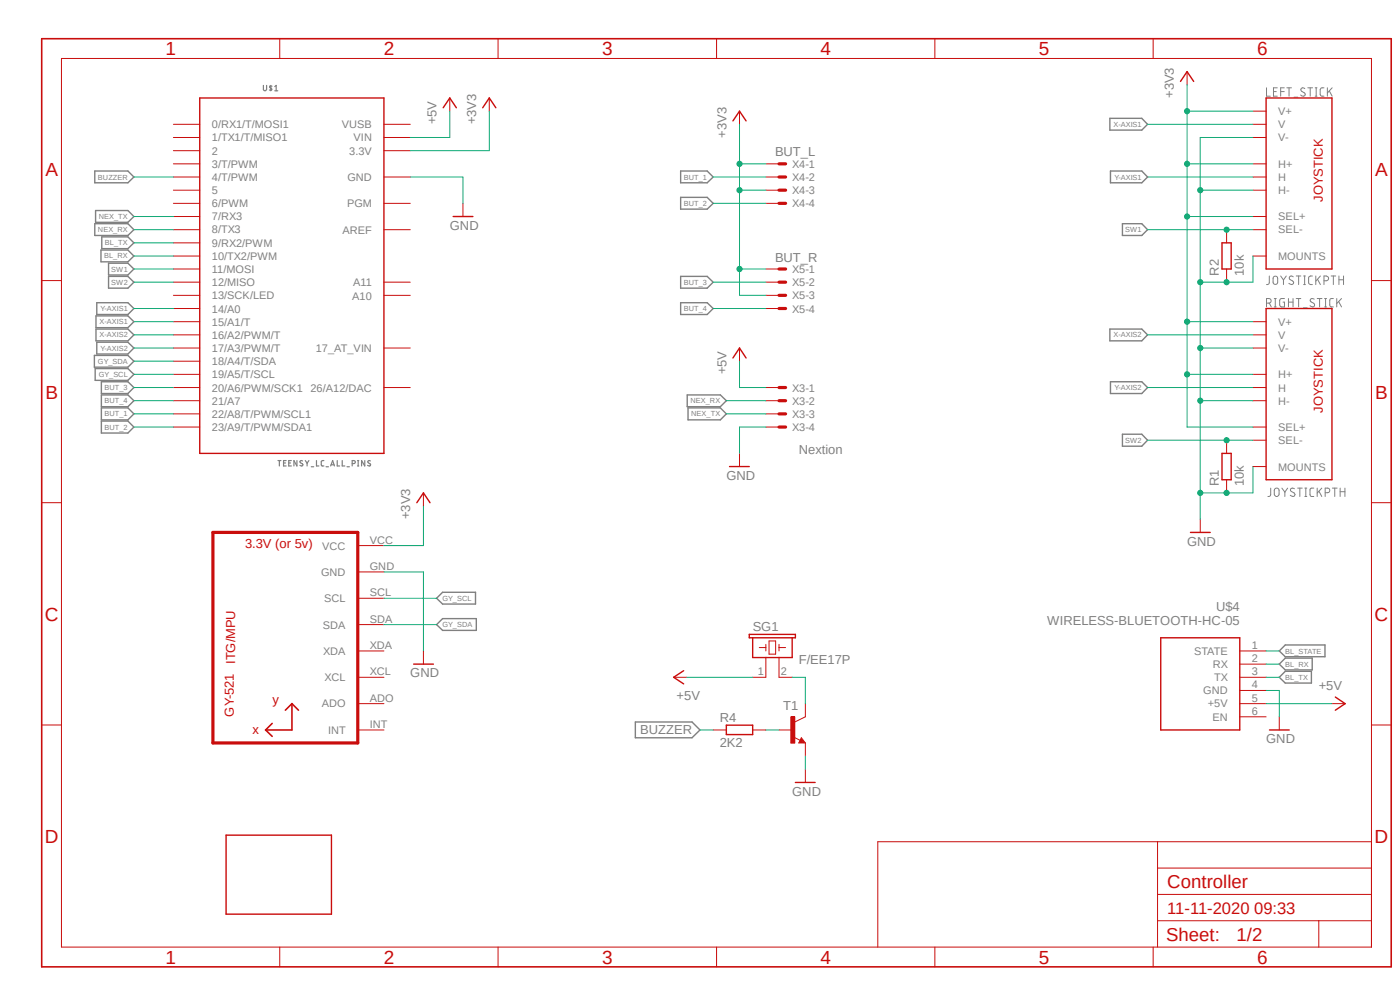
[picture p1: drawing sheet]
<svg xmlns="http://www.w3.org/2000/svg" width="297mm" height="210mm" viewBox="0 0 297 210" stroke-linecap="round" stroke-linejoin="round" font-family="sans-serif">
<path d="M8.3 7.9l287.2 197.8M295.5 7.9l-287.2 197.8" fill="none" stroke="#fff" stroke-width=".21"/>
<g fill="none" stroke="#808080" stroke-width=".21">
<path d="M268.7 18.6v1.8h.8M270.2 19.4h.6M271 18.6h-.8v1.8h.8M271.7 19.4h.8M272.5 18.6h-.8v1.8M273 18.6h1M273.5 18.6v1.8M276.8 18.8a.48 .48 0 0 0-.5-.2 .48 .48 0 0 0-.3 .4l.2 .4 .5 .3a.38 .38 0 0 1 .2 .4 .38 .38 0 0 1-.4 .3l-.6-.2M277.5 18.6h1M278 18.6v1.8M279 18.6h.4M279.2 18.6v1.8"/>
<path d="M280.9 18.6l-.6 .1-.2 .3 .1 1.2 .7 .2M281.6 18.6v1.8M282 19.3l.6 1.1M282.6 18.6l-1 1.1M274.5 20.6h.8M279 20.4h.4M269.3 58.5v1.4a.46 .46 0 0 1-.6 .5M270.3 58.7a.5 .5 0 0 1 .8 .4v.8a.49 .49 0 0 1-.5 .4 .49 .49 0 0 1-.5-.4v-.8zM271.7 58.5l.6 .9M272.3 59.4v1M272.9 58.5l-.6 .9M274.4 58.7a.47 .47 0 0 0-.6-.1 .47 .47 0 0 0-.2 .6l.8 .6a.4 .4 0 0 1-.3 .6l-.7-.3"/>
<path d="M275 58.5h1M275.5 58.5v1.9M276.6 58.5h.3M276.8 58.5v1.9M278.4 58.5l-.6 .1-.2 .4 .1 1.2 .7 .2M279.1 58.5v1.9M279.5 59.3l.6 1.1M280.1 58.5l-1 1.1M280.9 59.6h.4a.51 .51 0 0 0 .6-.5 .51 .51 0 0 0-.6-.6h-.4v1.9M282.4 58.5h1M282.9 58.5v1.9M284.1 58.5v1.9"/>
<path d="M284.1 59.4h.9M285 58.5v1.9M268.7 64.3h.5a.49 .49 0 0 0 .5-.5 .49 .49 0 0 0-.5-.5h-.5v1.8M269.3 64.3l.4 .8M270.3 63.3h.5M270.3 65.1h.5M270.6 63.3v1.8M272.5 63.3l-.9 .2-.1 1.2 .2 .4h.8v-1h-.3M273.3 64.1h1M273.3 63.3v1.8M274.3 63.3v1.8M275 63.3h1"/>
<path d="M275.5 63.3v1.8M276.5 65.3h.8M276.6 60.4h.3M278.8 63.5l-.5-.2a.37 .37 0 0 0-.3 .3 .37 .37 0 0 0 .2 .5l.5 .2a.42 .42 0 0 1 .2 .5 .42 .42 0 0 1-.4 .3l-.6-.2M279.4 63.3h1.1M280 63.3v1.8M281 63.3h.4M281 65.1h.4M281.2 63.3v1.8M282.9 63.3l-.7 .2a1.79 1.79 0 0 0 .1 1.6h.6M283.6 63.3v1.8M284 64l.6 1.1"/>
<path d="M284.6 63.3l-1 1.1M269.6 103.5v1.4a.45 .45 0 0 1-.6 .4M270.4 103.8a.52 .52 0 0 1 .5-.3 .52 .52 0 0 1 .5 .5v.8a.51 .51 0 0 1-.6 .5 .51 .51 0 0 1-.5-.5zM271.9 103.5l.7 .9M272.6 104.4v.9M273.2 103.5l-.6 .9M274.6 103.7l-.2-.1a.4 .4 0 0 0-.6 .1 .4 .4 0 0 0 .2 .6l.5 .3a.41 .41 0 0 1 .2 .4 .41 .41 0 0 1-.4 .3l-.6-.2M275.3 103.5h1M275.8 103.5v1.8M276.8 105.3h.4M276.8 103.5h.4M277 103.5v1.8"/>
<path d="M278.7 103.5l-.7 .2a1.79 1.79 0 0 0 .1 1.6h.6M279.4 103.5v1.8M279.8 104.2l.6 1.1M280.4 103.5l-1 1.1M281.1 104.5h.5a.49 .49 0 0 0 .5-.5 .49 .49 0 0 0-.5-.5h-.5v1.8M282.7 103.5h1M283.2 103.5v1.8M284.3 103.5v1.8M284.3 104.3h1M285.3 103.5v1.8"/>
</g>
<g fill="none" stroke="#808080" stroke-width=".25">
<path d="M55.9 18.1v1a.34 .34 0 0 0 .4 .2 .34 .34 0 0 0 .3-.3v-.9M57.4 18.1v1.2M57.7 18.3h-.5v.2l.5 .5-.2 .1h-.4M58.3 18.4l.3-.3v1.2M58.3 19.3h.6M59 97.7h.6M59.3 97.7v1.1M60.2 98.2h.4M60.7 97.7h-.5v1.1h.5M61.3 98.2h.3M61.8 97.7h-.5v1.1h.5M63 97.7v1.1l-.6-1.1v1.1"/>
<path d="M64.2 97.8l-.3-.1-.3 .3 .6 .5v.3l-.6-.1M64.8 97.7l.4 .6M65.2 98.3v.5M65.5 97.7l-.3 .6M66 99h.5M67.1 97.7v1.1h.5M68.7 97.7h-.3l-.2 .3v.7l.5 .1M69.2 99h.5M70.1 98.8l.5-1.1 .4 1.1M70.3 98.6h.6M71.5 97.7v1.1h.6M72.6 97.7v1.1h.6"/>
<path d="M73.6 99h.5M74.7 98.3h.4a.32 .32 0 0 0 .3-.3 .32 .32 0 0 0-.3-.3h-.4v1.1M75.9 97.7h.2M75.9 98.8h.2M76 97.7v1.1M77.4 97.7v1.1l-.7-1.1v1.1M78.6 97.8l-.3-.1-.3 .3 .6 .5v.3l-.6-.1"/>
</g>
<g fill="none" stroke="#808080" stroke-width=".3">
<path d="M20.1 36.3h7l1.3 1.2-1.3 1.3h-7zM144.4 36.3h5.6l1.3 1.2-1.3 1.3h-5.6zM235.5 25.1h6.7l1.3 1.3-1.3 1.2h-6.7zM235.6 36.3h6.6l1.3 1.2-1.3 1.3h-6.6zM20.1 47.5h7l1.3 1.2-1.3 1.3h-7zM20.3 44.7h6.8l1.3 1.2-1.3 1.3h-6.8zM21.4 53h5.7l1.3 1.3-1.3 1.2h-5.7zM21.6 50.2h5.5l1.3 1.3-1.3 1.2h-5.5zM23 55.8h4.1l1.3 1.3-1.3 1.2h-4.1zM23 58.6h4.1l1.3 1.3-1.3 1.2h-4.1zM144.4 41.9h5.6l1.3 1.2-1.3 1.3h-5.6zM144.4 58.6h5.6l1.3 1.3-1.3 1.2h-5.6z"/>
<path d="M238.1 47.5h4.1l1.3 1.2-1.3 1.3h-4.1zM20 75.4h7.1l1.3 1.2-1.3 1.3h-7.1zM20.2 78.2h6.9l1.3 1.2-1.3 1.3h-6.9zM20.4 67h6.7l1.3 1.2-1.3 1.3h-6.7zM20.4 69.8h6.7l1.3 1.2-1.3 1.3h-6.7zM20.5 64.2h6.6l1.3 1.2-1.3 1.3h-6.6zM20.5 72.6h6.6l1.3 1.2-1.3 1.3h-6.6zM144.4 64.2h5.6l1.3 1.2-1.3 1.3h-5.6zM235.5 69.8h6.7l1.3 1.2-1.3 1.3h-6.7zM21.5 81h5.6l1.3 1.2-1.3 1.3h-5.6zM21.5 86.5h5.6l1.3 1.3-1.3 1.3h-5.6zM21.5 83.8h5.6l1.3 1.2-1.3 1.3h-5.6z"/>
<path d="M21.5 89.3h5.6l1.3 1.3-1.3 1.3h-5.6zM145.8 83.8h7l1.3 1.2-1.3 1.3h-7zM146 86.5h6.8l1.3 1.3-1.3 1.3h-6.8zM235.6 81h6.6l1.3 1.2-1.3 1.3h-6.6zM238.1 92.1h4.1l1.3 1.3-1.3 1.3h-4.1zM92.6 126.9l1.3-1.3h7v2.5h-7zM92.6 132.5l1.3-1.3h7.1v2.5h-7.1zM271.4 138.1l1.3-1.3h8.4v2.5h-8.4zM134.8 153.2h12l1.7 1.7-1.7 1.6h-12zM271.4 143.7l1.3-1.3h5.5v2.5h-5.5zM271.4 140.9l1.3-1.3h5.7v2.5h-5.7z"/>
</g>
<g fill="none" stroke="#c90d0c" stroke-width=".3">
<path d="M250.4 17.3l1.4-2.1 1.4 2.1M42.4 20.8h39v75.4h-39zM94 22.9l1.4-2.1 1.4 2.1M102.4 22.9l1.4-2.1 1.4 2.1M155.5 25.7l1.4-2.1 1.4 2.1M268.6 20.8h14v36.3h-14zM96.1 45.9h4.2M259.2 51.5h2v5.6h-2zM155.5 75.9l1.4-2.1 1.4 2.1M268.6 65.4h14v36.4h-14zM154.8 99h4.2M259.2 96.2h2v5.6h-2z"/>
<path d="M88.4 106.6l1.4-2 1.4 2M252.6 112.9h4.2M159 134.6h9.7v.7h-9.7zM159.7 135.3v4.2h8.4v-4.2M246.3 135.3h16.7v19.6h-16.7zM87.8 140.9h4.1M170 157.1l.1 .3h-.4l.3-.6 .6 .7h-.9M269.3 154.9h4.2M283.3 147.9l2.1 1.4-2.1 1.4"/>
</g>
<g fill="none" stroke="#c90d0c" stroke-width=".21">
<path d="M251.8 15.2v2.8M36.8 26.4h5.6M36.8 29.2h5.6M36.8 34.8h5.6M36.8 37.5h5.6M36.8 32h5.6M81.4 26.4h5.6M81.4 29.2h5.6M81.4 37.5h5.6M81.4 32h5.6M95.4 20.8v2.8M103.8 20.8v2.8"/>
<path d="M156.9 23.6v2.8M265.8 23.6h2.8M265.8 26.4h2.8M265.8 29.2h2.8M265.8 34.8h2.8M265.8 37.5h2.8M36.8 40.3h5.6M36.8 45.9h5.6M36.8 48.7h5.6M36.8 54.3h5.6M36.8 59.9h5.6M36.8 57.1h5.6"/>
<path d="M36.8 51.5h5.6M36.8 43.1h5.6M81.4 48.7h5.6M81.4 59.9h5.6M81.4 43.1h5.6M98.2 43.1v2.8M260.2 48.7v2.8M260.2 57.1v2.8M265.8 40.3h2.8M265.8 45.9h2.8M265.8 48.7h2.8M265.8 54.3h2.8"/>
<path d="M36.8 68.2h5.6M36.8 71h5.6M36.8 73.8h5.6M36.8 79.4h5.6M36.8 76.6h5.6M36.8 65.4h5.6M36.8 62.7h5.6M81.4 73.8h5.6M81.4 62.7h5.6M156.9 73.8v2.8M265.8 68.2h2.8M265.8 71h2.8"/>
<path d="M265.8 73.8h2.8M265.8 79.4h2.8M36.8 82.2h5.6M36.8 85h5.6M36.8 90.6h5.6M36.8 87.8h5.6M81.4 82.2h5.6M156.9 96.2v2.8M260.2 93.4v2.8M265.8 82.2h2.8M265.8 85h2.8M265.8 90.6h2.8"/>
<path d="M265.8 93.4h2.8M265.8 99h2.8M75.9 115.7h5.5M89.8 104.6v2.8M254.6 110.2v2.7M260.2 101.8v2.8M75.9 138.1h5.5M75.9 121.3h5.5M75.9 126.9h5.5M75.9 132.5h5.5M89.8 138.1v2.8M161.1 137.4h1.4"/>
<path d="M162.5 139.5v4.2h-2.8M162.5 136.7v1.4M163.2 136h1.3v2.8h-1.3zM165.3 139.5v4.2h2.8M165.3 137.4h1.4M165.3 136.7v1.4M263 138.1h5.6M75.9 149.3h5.5M75.9 143.7h5.5M75.9 154.9h5.5M168.4 156.4l1.4 .7M170 156.5l.9 1.1h-1.4z"/>
<path d="M170.9 152.1l-2.3 1.1M263 149.3h5.6M263 140.9h5.6M263 143.7h5.6M263 146.5h5.6M263 152.1h5.6M271.4 152.1v2.8M282.6 149.3h2.8"/>
</g>
<path d="M45.2 112.9h30.7v44.7h-30.7z" fill="none" stroke="#c90d0c" stroke-width=".68"/>
<path d="M56.3 154.9l1.4 1.3M57.7 153.5l-1.4 1.4M61.9 149.3v5.6h-5.6M61.9 149.3l-1.4 1.4M61.9 149.3l1.4 1.4" fill="none" stroke="#c90d0c" stroke-width=".34"/>
<path d="M167.8 152.1h.8v5.5h-.8z" fill-rule="evenodd" fill="#c90d0c"/>
<g fill="none" stroke="#c90d0c" stroke-width=".21">
<path d="M13 12.4h278v188.5h-278zM59.4 8.2v4.2M105.7 8.2v4.2M152 8.2v4.2M198.3 8.2v4.2M244.6 8.2v4.2M162.5 34.8h2.8M162.5 37.5h2.8M8.8 59.5h4.2M162.5 40.3h2.8M162.5 43.1h2.8M162.5 57.1h2.8"/>
<path d="M162.5 59.9h2.8M291 59.5h4.1M162.5 62.7h2.8M162.5 65.4h2.8M162.5 82.2h2.8M162.5 85h2.8M162.5 87.8h2.8M162.5 90.6h2.8M8.8 106.6h4.2M291 106.6h4.1M8.8 153.8h4.2M142.9 143.7h2.8"/>
<path d="M151.3 154.9h2.8M159.7 154.9h2.8M165.3 154.9h2.8M167.8 152.1h.8v5.5h-.8zM170.9 149.3v2.8M170.9 157.6v2.8M291 153.8h4.1M170.9 163.2v2.8M245.6 178.6v22.3M291 178.6h-104.8v22.3M245.6 195.3h45.4M245.6 189.7h45.4"/>
<path d="M245.6 184.1h45.4M279.8 195.3v5.6M59.4 200.9v4.2M105.7 200.9v4.2M152 200.9v4.2M198.3 200.9v4.2M244.6 200.9v4.2"/>
</g>
<path d="M145 142.3l-2.1 1.4 2.1 1.4M154.1 153.8h5.6v2h-5.6zM48 177.2h22.3v16.7h-22.3zM168.7 166h4.2" fill="none" stroke="#c90d0c" stroke-width=".3"/>
<path d="M165.3 34.8h1.4M165.3 37.5h1.4M165.3 40.3h1.4M165.3 43.1h1.4M165.3 57.1h1.4M165.3 59.9h1.4M165.3 62.7h1.4M165.3 65.4h1.4M165.3 82.2h1.4M165.3 85h1.4M165.3 87.8h1.4M165.3 90.6h1.4" fill="none" stroke="#c90d0c" stroke-width=".68"/>
<path d="M8.8 8.2h286.3v196.9h-286.3z" fill="none" stroke="#c90d0c" stroke-width=".34"/>
<path d="M265.8 73.8h-11.2v36.4M254.6 85h11.2" fill="none" stroke="#0dab76" stroke-width=".21"/>
<circle cx="254.6" cy="85" r=".55" fill="#0dab76"/>
<g fill="none" stroke="#0dab76" stroke-width=".21">
<path d="M265.8 40.3h-11.2v19.6"/>
<circle cx="254.6" cy="85" r=".55"/>
</g>
<circle cx="254.6" cy="73.8" r=".55" fill="#0dab76"/>
<g fill="none" stroke="#0dab76" stroke-width=".21">
<path d="M265.8 29.2h-11.2v11.1M254.6 59.9v13.9"/>
<circle cx="254.6" cy="73.8" r=".55"/>
</g>
<circle cx="254.6" cy="40.3" r=".55" fill="#0dab76"/>
<g fill="none" stroke="#0dab76" stroke-width=".21">
<path d="M254.6 104.6h5.6"/>
<circle cx="254.6" cy="40.3" r=".55"/>
</g>
<circle cx="254.6" cy="104.6" r=".55" fill="#0dab76"/>
<g fill="none" stroke="#0dab76" stroke-width=".21">
<path d="M254.6 59.9h5.6"/>
<circle cx="254.6" cy="104.6" r=".55"/>
</g>
<circle cx="254.6" cy="59.9" r=".55" fill="#0dab76"/>
<g fill="none" stroke="#0dab76" stroke-width=".21">
<path d="M265.8 99v5.6h-5.6"/>
<circle cx="254.6" cy="59.9" r=".55"/>
</g>
<circle cx="260.2" cy="104.6" r=".55" fill="#0dab76"/>
<g fill="none" stroke="#0dab76" stroke-width=".21">
<path d="M265.8 54.3v5.6h-5.6"/>
<circle cx="260.2" cy="104.6" r=".55"/>
</g>
<circle cx="260.2" cy="59.9" r=".55" fill="#0dab76"/>
<g fill="none" stroke="#0dab76" stroke-width=".21">
<path d="M87 37.5h11.2v5.6M243.5 37.5h22.3M243.5 26.4h22.3M243.5 48.7h22.3M28.4 68.2h8.4M28.4 65.4h8.4M28.4 71h8.4M28.4 73.8h8.4M243.5 71h22.3M162.5 90.6h-5.6v5.6M243.5 82.2h22.3M81.4 121.3h8.4v16.8"/>
<path d="M268.6 146.5h2.8v5.6M170.9 160.4v2.8"/>
<circle cx="260.2" cy="59.9" r=".55"/>
</g>
<circle cx="260.2" cy="48.7" r=".55" fill="#0dab76"/>
<g fill="none" stroke="#0dab76" stroke-width=".21">
<path d="M251.8 18v72.6h14M28.4 57.1h8.4M251.8 45.9h14"/>
<circle cx="260.2" cy="48.7" r=".55"/>
</g>
<circle cx="251.8" cy="45.9" r=".55" fill="#0dab76"/>
<g fill="none" stroke="#0dab76" stroke-width=".21">
<path d="M251.8 23.6h14"/>
<circle cx="251.8" cy="45.9" r=".55"/>
</g>
<circle cx="251.8" cy="23.6" r=".55" fill="#0dab76"/>
<g fill="none" stroke="#0dab76" stroke-width=".21">
<path d="M251.8 34.8h14"/>
<circle cx="251.8" cy="23.6" r=".55"/>
</g>
<circle cx="251.8" cy="34.8" r=".55" fill="#0dab76"/>
<g fill="none" stroke="#0dab76" stroke-width=".21">
<path d="M251.8 68.2h14"/>
<circle cx="251.8" cy="34.8" r=".55"/>
</g>
<circle cx="251.8" cy="68.2" r=".55" fill="#0dab76"/>
<g fill="none" stroke="#0dab76" stroke-width=".21">
<path d="M251.8 79.4h14"/>
<circle cx="251.8" cy="68.2" r=".55"/>
</g>
<circle cx="251.8" cy="79.4" r=".55" fill="#0dab76"/>
<g fill="none" stroke="#0dab76" stroke-width=".21">
<path d="M103.8 23.6v8.4h-16.8M156.9 26.4v13.9h5.6M156.9 34.8h5.6M89.8 107.4v8.3h-8.4"/>
<circle cx="251.8" cy="79.4" r=".55"/>
</g>
<circle cx="156.9" cy="34.8" r=".55" fill="#0dab76"/>
<g fill="none" stroke="#0dab76" stroke-width=".21">
<path d="M156.9 40.3v16.8h5.6"/>
<circle cx="156.9" cy="34.8" r=".55"/>
</g>
<circle cx="156.9" cy="40.3" r=".55" fill="#0dab76"/>
<g fill="none" stroke="#0dab76" stroke-width=".21">
<path d="M156.9 57.1v5.6h5.6"/>
<circle cx="156.9" cy="40.3" r=".55"/>
</g>
<circle cx="156.9" cy="57.1" r=".55" fill="#0dab76"/>
<g fill="none" stroke="#0dab76" stroke-width=".21">
<path d="M28.4 37.5h8.4M95.4 23.6v5.6h-8.4M151.3 37.5h11.2M28.4 51.5h8.4M28.4 54.3h8.4M28.4 45.9h8.4M28.4 48.7h8.4M28.4 59.9h8.4M151.3 43.1h11.2M151.3 59.9h11.2M28.4 79.4h8.4M28.4 76.6h8.4"/>
<path d="M151.3 65.4h11.2M156.9 76.6v5.6h5.6M28.4 82.2h8.4M28.4 87.8h8.4M28.4 85h8.4M28.4 90.6h8.4M154.1 87.8h8.4M154.1 85h8.4M243.5 93.4h22.3M81.4 126.9h11.2M81.4 132.5h11.2M268.6 138.1h2.8"/>
<path d="M145.7 143.7h14M148.5 154.9h2.8M162.5 154.9h2.8M168.1 143.7h2.8v5.6M268.6 149.3h14M268.6 143.7h2.8M268.6 140.9h2.8"/>
<circle cx="156.9" cy="57.1" r=".55"/>
</g>
<circle cx="260.2" cy="93.4" r=".55" fill="#0dab76"/>
<circle cx="260.2" cy="93.4" r=".55" fill="none" stroke="#0dab76" stroke-width=".21"/>
<g font-size="4" fill="#c90d0c">
<text x="35.1" y="11.7">1</text>
<text x="81.4" y="11.7">2</text>
<text x="127.7" y="11.7">3</text>
<text x="174.1" y="11.7">4</text>
<text x="220.4" y="11.7">5</text>
<text x="266.7" y="11.7">6</text>
<text x="9.7" y="37.4">A</text>
<text x="291.8" y="37.4">A</text>
<text x="9.7" y="84.5">B</text>
<text x="291.8" y="84.5">B</text>
<text x="9.5" y="131.7">C</text>
<text x="291.6" y="131.7">C</text>
<text x="9.5" y="178.8">D</text>
<text x="291.6" y="178.8">D</text>
<text x="35.1" y="204.5">1</text>
<text x="81.4" y="204.5">2</text>
<text x="127.7" y="204.5">3</text>
<text x="174.1" y="204.5">4</text>
<text x="220.4" y="204.5">5</text>
<text x="266.7" y="204.5">6</text>
</g>
<g font-size="3.9" fill="#c90d0c">
<text x="247.6" y="188.3">Controller</text>
<text x="247.4" y="199.6">Sheet:</text>
<text x="262.3" y="199.5">1/2</text>
</g>
<text font-size="3.5" fill="#c90d0c" x="247.6" y="193.9">11-11-2020 09:33</text>
<g font-size="2.8" fill="#808080">
<text x="249" y="20.8" transform="rotate(-90 249 20.8)">+3V3</text>
<text x="92.6" y="26.4" transform="rotate(-90 92.6 26.4)">+5V</text>
<text x="101" y="26.4" transform="rotate(-90 101 26.4)">+3V3</text>
<text x="154.1" y="29.2" transform="rotate(-90 154.1 29.2)">+3V3</text>
<text x="164.4" y="33.2">BUT_L</text>
<text x="95.4" y="48.7">GND</text>
<text x="164.4" y="55.5">BUT_R</text>
<text x="258.6" y="58.5" transform="rotate(-90 258.6 58.5)">R2</text>
<text x="263.9" y="58.5" transform="rotate(-90 263.9 58.5)">10k</text>
<text x="154.1" y="79.4" transform="rotate(-90 154.1 79.4)">+5V</text>
<text x="154.1" y="101.8">GND</text>
<text x="169.5" y="96.3">Nextion</text>
<text x="258.6" y="103.2" transform="rotate(-90 258.6 103.2)">R1</text>
<text x="263.9" y="103.2" transform="rotate(-90 263.9 103.2)">10k</text>
<text x="87" y="110.2" transform="rotate(-90 87 110.2)">+3V3</text>
<text x="251.8" y="115.7">GND</text>
<text x="258" y="129.7">U$4</text>
<text x="159.7" y="133.9">SG1</text>
<text x="222.1" y="132.5">WIRELESS-BLUETOOTH-HC-05</text>
<text x="87" y="143.7">GND</text>
<text x="169.5" y="140.9">F/EE17P</text>
<text x="143.6" y="148.4">+5V</text>
<text x="279.8" y="146.5">+5V</text>
<text x="135.8" y="155.8">BUZZER</text>
<text x="152.7" y="153.2">R4</text>
<text x="166.1" y="150.7">T1</text>
<text x="152.7" y="158.5">2K2</text>
<text x="268.6" y="157.6">GND</text>
<text x="168.1" y="168.8">GND</text>
</g>
<g font-size="2.8" fill="#c90d0c">
<text x="280.6" y="42.8" transform="rotate(-90 280.6 42.8)">JOYSTICK</text>
<text x="280.6" y="87.5" transform="rotate(-90 280.6 87.5)">JOYSTICK</text>
<text x="52" y="116.3">3.3V (or 5v)</text>
<text x="49.9" y="140.9" transform="rotate(-90 49.9 140.9)">ITG/MPU</text>
<text x="57.8" y="149.3">y</text>
<text x="49.6" y="152" transform="rotate(-90 49.6 152)">GY-521</text>
<text x="53.6" y="155.7">x</text>
</g>
<g font-size="2.3" fill="#808080">
<text x="45" y="27.2">0/RX1/T/MOSI1</text>
<text x="72.5" y="27.2">VUSB</text>
<text x="271.2" y="24.4">V+</text>
<text x="271.2" y="27.2">V</text>
<text x="45" y="35.6">3/T/PWM</text>
<text x="45" y="32.8">2</text>
<text x="45" y="30">1/TX1/T/MISO1</text>
<text x="74.1" y="32.8">3.3V</text>
<text x="75" y="30">VIN</text>
<text x="168.1" y="35.6">X4-1</text>
<text x="271.2" y="30">V-</text>
<text x="271.2" y="35.6">H+</text>
<text x="45" y="41.1">5</text>
<text x="45" y="38.4">4/T/PWM</text>
<text x="73.7" y="38.4">GND</text>
<text x="168.1" y="38.4">X4-2</text>
<text x="168.1" y="41.1">X4-3</text>
<text x="271.2" y="38.4">H</text>
<text x="271.2" y="41.1">H-</text>
<text x="45" y="46.7">7/RX3</text>
<text x="45" y="43.9">6/PWM</text>
<text x="73.6" y="44">PGM</text>
<text x="168.1" y="43.9">X4-4</text>
<text x="271.2" y="46.7">SEL+</text>
<text x="45" y="52.3">9/RX2/PWM</text>
<text x="45" y="49.5">8/TX3</text>
<text x="72.6" y="49.6">AREF</text>
<text x="271.2" y="49.5">SEL-</text>
<text x="45" y="57.9">11/MOSI</text>
<text x="45" y="55.1">10/TX2/PWM</text>
<text x="168.1" y="57.9">X5-1</text>
<text x="271.2" y="55.1">MOUNTS</text>
<text x="45" y="60.7">12/MISO</text>
<text x="45" y="63.5">13/SCK/LED</text>
<text x="74.7" y="63.5">A10</text>
<text x="74.9" y="60.7">A11</text>
<text x="168.1" y="60.7">X5-2</text>
<text x="168.1" y="63.5">X5-3</text>
<text x="45" y="71.9">16/A2/PWM/T</text>
<text x="45" y="69.1">15/A1/T</text>
<text x="45" y="66.3">14/A0</text>
<text x="168.1" y="66.3">X5-4</text>
<text x="271.2" y="69.1">V+</text>
<text x="271.2" y="71.9">V</text>
<text x="45" y="77.5">18/A4/T/SDA</text>
<text x="45" y="74.7">17/A3/PWM/T</text>
<text x="67" y="74.7">17_AT_VIN</text>
<text x="271.2" y="74.7">V-</text>
<text x="45" y="83.1">20/A6/PWM/SCK1</text>
<text x="45" y="80.3">19/A5/T/SCL</text>
<text x="65.9" y="83.1">26/A12/DAC</text>
<text x="168.1" y="83.1">X3-1</text>
<text x="271.2" y="80.3">H+</text>
<text x="271.2" y="83.1">H</text>
<text x="45" y="88.6">22/A8/T/PWM/SCL1</text>
<text x="45" y="85.9">21/A7</text>
<text x="168.1" y="85.9">X3-2</text>
<text x="168.1" y="88.6">X3-3</text>
<text x="271.2" y="85.9">H-</text>
<text x="45" y="91.4">23/A9/T/PWM/SDA1</text>
<text x="168.1" y="91.4">X3-4</text>
<text x="271.2" y="91.4">SEL+</text>
<text x="271.2" y="94.2">SEL-</text>
<text x="271.2" y="99.8">MOUNTS</text>
<text x="68.4" y="116.6">VCC</text>
<text x="78.4" y="115.4">VCC</text>
<text x="68.1" y="122.2">GND</text>
<text x="78.4" y="120.9">GND</text>
<text x="68.8" y="127.8">SCL</text>
<text x="78.4" y="126.5">SCL</text>
<text x="68.5" y="133.4">SDA</text>
<text x="78.4" y="132.1">SDA</text>
<text x="78.4" y="137.7">XDA</text>
<text x="265.6" y="137.7">1</text>
<text x="68.6" y="138.9">XDA</text>
<text x="78.4" y="143.3">XCL</text>
<text x="160.8" y="143.3">1</text>
<text x="165.7" y="143.3">2</text>
<text x="253.3" y="138.9">STATE</text>
<text x="257.3" y="141.7">RX</text>
<text x="265.6" y="140.5">2</text>
<text x="265.6" y="143.3">3</text>
<text x="68.8" y="144.5">XCL</text>
<text x="78.4" y="148.8">ADO</text>
<text x="255.3" y="147.3">GND</text>
<text x="257.6" y="144.5">TX</text>
<text x="265.6" y="146.1">4</text>
<text x="265.6" y="148.8">5</text>
<text x="68.2" y="150.1">ADO</text>
<text x="69.6" y="155.7">INT</text>
<text x="78.4" y="154.4">INT</text>
<text x="256.2" y="150.1">+5V</text>
<text x="257.2" y="152.9">EN</text>
<text x="265.6" y="151.6">6</text>
</g>
<g font-size="1.6" fill="#808080">
<text x="236.2" y="26.9">X-AXIS1</text>
<text x="20.8" y="38.1">BUZZER</text>
<text x="145.1" y="38.1">BUT_1</text>
<text x="236.4" y="38.1">Y-AXIS1</text>
<text x="21" y="46.4">NEX_TX</text>
<text x="145.1" y="43.6">BUT_2</text>
<text x="20.8" y="49.2">NEX_RX</text>
<text x="22.3" y="52">BL_TX</text>
<text x="238.7" y="49.2">SW1</text>
<text x="22.1" y="54.8">BL_RX</text>
<text x="23.6" y="57.6">SW1</text>
<text x="21.3" y="66">Y-AXIS1</text>
<text x="23.6" y="60.4">SW2</text>
<text x="145.1" y="60.4">BUT_3</text>
<text x="145.1" y="66">BUT_4</text>
<text x="21.1" y="68.8">X-AXIS1</text>
<text x="21.1" y="71.6">X-AXIS2</text>
<text x="236.2" y="71.6">X-AXIS2</text>
<text x="20.8" y="77.2">GY_SDA</text>
<text x="21.3" y="74.4">Y-AXIS2</text>
<text x="21" y="80">GY_SCL</text>
<text x="22.2" y="82.8">BUT_3</text>
<text x="236.4" y="82.8">Y-AXIS2</text>
<text x="22.2" y="88.3">BUT_1</text>
<text x="22.2" y="85.6">BUT_4</text>
<text x="146.5" y="85.6">NEX_RX</text>
<text x="146.6" y="88.3">NEX_TX</text>
<text x="22.2" y="91.1">BUT_2</text>
<text x="238.7" y="93.9">SW2</text>
<text x="93.9" y="127.5">GY_SCL</text>
<text x="93.9" y="133.1">GY_SDA</text>
<text x="272.7" y="141.4">BL_RX</text>
<text x="272.7" y="138.6">BL_STATE</text>
<text x="272.7" y="144.2">BL_TX</text>
</g>
</svg>
